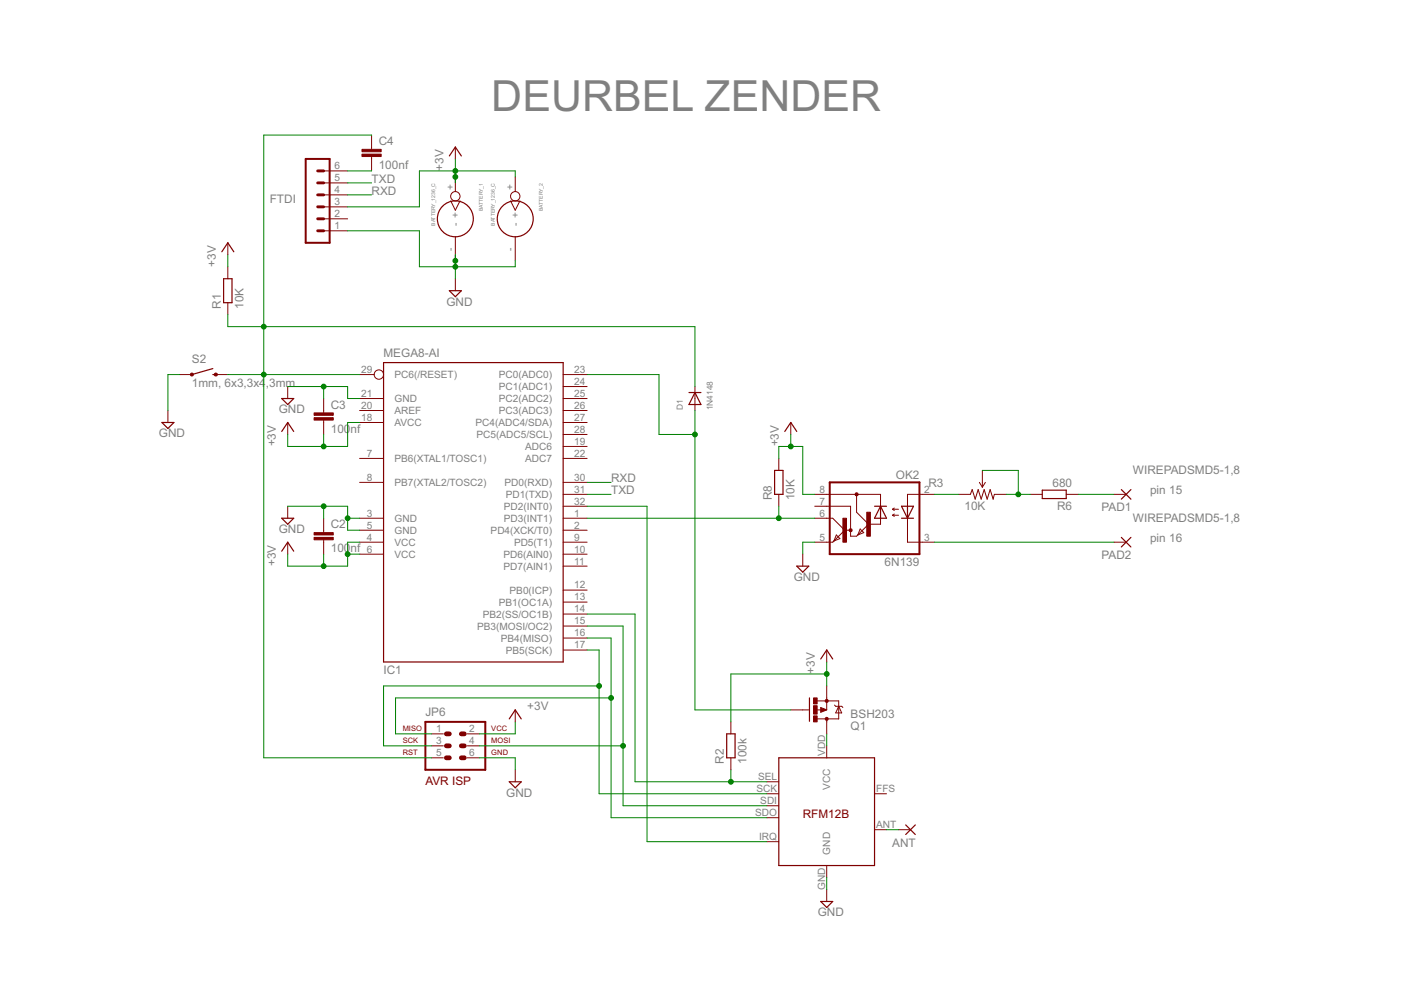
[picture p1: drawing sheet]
<svg xmlns="http://www.w3.org/2000/svg" width="297mm" height="210mm" viewBox="0 0 297 210" stroke-linecap="round" stroke-linejoin="round" font-family="sans-serif">
<path d="M64.8 33.7h5.1v17.8h-5.1zM175.9 102.3h19v15.2h-19zM90.2 153.1h12.7v10.1h-12.7z" fill="none" stroke="#800000" stroke-width=".42"/>
<path d="M67.4 38.8h1.2M67.4 36.2h1.2M67.4 43.9h1.2M67.4 46.4h1.2M67.4 48.9h1.2M67.4 41.3h1.2" fill="none" stroke="#800000" stroke-width=".61"/>
<g fill="none" stroke="#800000" stroke-width=".21">
<path d="M68.6 38.8h5.1M68.6 36.2h5.1M78.8 28.6v3.1M78.8 33.2v3M96.5 31.2v2.5M96.5 37.5v3.1M109.2 37.5v3.1M48.3 51.5v2.5M48.3 56.6v2.5M68.6 48.9h5.1M68.6 46.4h5.1M68.6 43.9h5.1"/>
<path d="M68.6 41.3h5.1M95.6 42.6l.9 2 1-2M96.5 50.2v5.1M96.5 59.1v2.5M108.2 42.6l1 2 1-2M109.2 50.2v5.1M38.1 79.4h2.6M45.8 79.4h2.5M48.3 64.2v2.5M76.2 79.4h3.1M119.4 79.4h5.1M35.6 87v2.6"/>
<path d="M61 82v2.5M61 89.6v2.5M68.6 84.5v3M68.6 89.1v3M76.2 97.2h5.1M76.2 84.5h5.1M76.2 87h5.1M76.2 89.6h5.1M119.4 97.2h5.1M119.4 84.5h5.1M119.4 87h5.1M119.4 89.6h5.1"/>
<path d="M119.4 94.7h5.1M119.4 92.1h5.1M119.4 82h5.1M147.3 82v5M165.1 97.2v2.5M167.7 89.6v2.5M208.3 99.7v3.6M61 107.3v2.6M61 115v2.5M68.6 109.9v3M68.6 114.4v3.1M76.2 102.3h5.1"/>
<path d="M76.2 109.9h5.1M76.2 112.4h5.1M76.2 115h5.1M76.2 117.5h5.1M119.4 102.3h5.1M119.4 109.9h5.1M119.4 112.4h5.1M119.4 115h5.1M119.4 117.5h5.1M119.4 107.3h5.1M119.4 104.8h5.1M165.1 104.8v2.5"/>
<path d="M170.2 117.5v2.5M172.7 109.9h3.9l2.5 2.5M172.7 107.3h7.6v6.4h1.3l2.5-2.6M172.7 104.8h14v2.5M177.3 113.4l.8 .8-1.3 .5zM179.1 112.4h1.2M179.1 112.4l-2.5 2.6h-3.9M181.6 104.8v3.8l2.5 2.5M182.4 112.2l.7 .7-1.2 .5zM186.7 109.9v1.2h-2.6M189.2 108h1.3M189.2 108l.4 .2"/>
<path d="M189.2 109.2h1.3M189.2 109.2l.4 .3M189.6 107.7l-.4 .3M189.6 109l-.4 .2M192.4 109.9v5.1h5.7M198.1 104.8h-5.7v2.5M203.2 104.8h2.5l.4-1 .7 2 .6-2 .6 2 .7-2 .6 2 .6-2 .7 2 .2-1h2.6M207.6 102.3l.7 1M208.9 102.3l-.6 1M218.4 104.8h2.6M226.1 104.8h2.5M236.2 115h2.6"/>
<path d="M236.2 104.8h2.6M119.4 137.8h5.1M119.4 135.3h5.1M119.4 132.7h5.1M119.4 130.2h5.1M119.4 127.7h5.1M119.4 125.1h5.1M119.4 120h5.1M175.3 137.8v2.6M91.5 158.1h2.5M91.5 155.6h2.5M99.1 158.1h2.5"/>
<path d="M99.1 155.6h2.5M109.2 150.5v2.6M155 153.1v2.5M167.7 150.5h3.8M173.2 148.6h4.6v3.8h-4.5M173.2 150.5h.9M174 150l1.3 .5-1.3 .5zM175.3 145.4v5.1M175.3 152.4v3.2M175.3 158.1v2.6M176.9 149.5l.3 .3h1.3l.2 .2M177.8 149.8l.7 1.4h-1.3z"/>
<path d="M91.5 160.7h2.5M99.1 160.7h2.5M109.2 163.2v2.6M155 160.7v2.5M162.6 165.8h2.5M162.6 168.3h2.5M162.6 170.8h2.5M162.6 173.4h2.5M162.6 178.5h2.5M185.4 175.9h2.6M185.4 168.3h2.6M190.5 175.9h2.5"/>
<path d="M175.3 183.5v2.6M175.3 188.6v2.5"/>
<circle cx="96.5" cy="41.6" r=".99"/>
<circle cx="109.2" cy="41.6" r=".99"/>
<circle cx="80.3" cy="79.4" r=".99"/>
</g>
<g fill="none" stroke="#800000" stroke-width=".25">
<path d="M95.3 33.1l1.2-1.9 1.3 1.9M47 53.4l1.3-1.9 1.3 1.9M47.4 59.1h1.8v5.1h-1.8zM45.1 79.4h.7M45.1 78.1l-4.4 1.3M81.3 76.9h38.1v63.5h-38.1zM95.3 61.6h2.5l-1.3 1.3zM34.3 89.6h2.6l-1.3 1.2zM59.7 84.5h2.6l-1.3 1.3zM59.7 91.5l1.3-1.9 1.3 1.9M146.1 83.2h2.5M147.3 83.2l1.3 2.6h-2.5z"/>
<path d="M164.2 99.7h1.8v5.1h-1.8zM166.4 91.5l1.3-1.9 1.2 1.9M59.7 109.9h2.6l-1.3 1.2zM59.7 116.9l1.3-1.9 1.3 1.9M185.4 107.3h2.6M186.7 107.3l1.3 2.6h-2.6zM186.7 107.3v2.6M191.1 107.3h2.6l-1.3 2.6zM191.1 109.9h2.6M192.4 107.3v2.6M221 103.9h5.1v1.8h-5.1zM237.7 103.8l2.1 2"/>
<path d="M237.7 113.9l2.1 2.1M239.8 103.8l-2.1 2M239.8 113.9l-2.1 2.1M168.9 120h2.6l-1.3 1.3zM174 139.7l1.3-1.9 1.3 1.9M108 152.4l1.2-1.9 1.3 1.9M154.1 155.6h1.8v5.1h-1.8zM171.6 148v4.9M108 165.8h2.5l-1.3 1.2zM165.1 160.7h20.3v22.8h-20.3zM192 174.9l2.1 2M194.1 174.9l-2.1 2"/>
<path d="M174 191.1h2.6l-1.3 1.3z"/>
<circle cx="96.5" cy="46.4" r="3.8"/>
<circle cx="109.2" cy="46.4" r="3.8"/>
</g>
<path d="M94.6 155.6h.7M94.6 158.1h.7M97.8 155.6h.6M97.8 158.1h.6M94.6 160.7h.7M97.8 160.7h.6" fill="none" stroke="#800000" stroke-width="1"/>
<g fill="#800000" stroke="#800000" stroke-width=".21">
<path d="M180.1 112.2h.5v.4h-.5z" fill-rule="evenodd"/>
<circle cx="181.6" cy="104.8" r=".33"/>
<circle cx="175.3" cy="148.6" r=".33"/>
<circle cx="175.3" cy="152.4" r=".33"/>
<circle cx="40.7" cy="79.4" r=".33"/>
<circle cx="45.8" cy="79.4" r=".33"/>
</g>
<g fill="#800000" stroke="#800000" stroke-width=".21">
<path d="M183.8 108.6h.7v5.1h-.7z"/>
<path d="M178.7 109.9h.8v5.1h-.8z"/>
<path d="M66.6 88.6h4.1v.5h-4.1z"/>
<path d="M66.6 87.5h4.1v.6h-4.1z"/>
<path d="M172.5 148h.7v1.2h-.7z"/>
<path d="M172.5 151.8h.7v1.3h-.7z"/>
<path d="M172.5 149.6h.7v1.8h-.7z"/>
<path d="M66.6 113.9h4.1v.5h-4.1z"/>
<path d="M66.6 112.9h4.1v.5h-4.1z"/>
<path d="M76.8 32.7h4v.5h-4z"/>
<path d="M76.8 31.7h4v.5h-4z"/>
</g>
<path d="M174.1 150.3l.9 .2-.9 .3v-.3h.3" fill="none" stroke="#800000" stroke-width=".32"/>
<g fill="none" stroke="#008000" stroke-width=".21">
<path d="M73.7 38.8h5.1M73.7 36.2h5.1M78.8 28.6h-22.9v132.1h35.6M96.5 33.7v5.1M109.2 37.5v-1.3h-20.3v7.7h-15.2M48.3 54v2.6M73.7 48.9h15.2v7.7h20.3v-1.3M73.7 41.3h5.1M96.5 54v5.1M38.1 79.4h-2.5v7.6M48.3 79.4h27.9M48.3 66.7v2.6h99v12.7"/>
<path d="M124.5 79.4h15.2v12.7h7.6M61 82h12.7v2.5h2.5M68.6 82v2.5M68.6 92.1v2.6M76.2 89.6h-2.5v5.1h-12.7v-2.6M147.3 87v63.5h20.4M165.1 97.2v-2.5h5.1v10.1h2.5M167.7 92.1v2.6M208.3 99.7h7.6v5.1M61 107.3h12.7v5.1h2.5M68.6 107.3v2.6M68.6 117.5v2.5"/>
<path d="M73.7 109.9h2.5M73.7 117.5h2.5M76.2 115h-2.5v5h-12.7v-2.5M124.5 109.9h48.2M124.5 107.3h12.7v71.2h25.4M124.5 102.3h5.1M124.5 104.8h5.1M165.1 107.3v2.6M172.7 115h-2.5v2.5M198.1 115h38.1M198.1 104.8h5.1M213.4 104.8h5"/>
<path d="M228.6 104.8h7.6M124.5 130.2h10.1v35.6h28M124.5 132.7h7.6v38.1h30.5M124.5 135.3h5.1v38.1h33M124.5 137.8h2.5v30.5h35.6M101.6 158.1h30.5M109.2 153.1v2.5h-7.6M127 145.4h-45.7v12.7h10.2M129.6 148h-45.7v7.6h7.6M175.3 140.4v5M175.3 155.6v2.5M175.3 142.9h-20.3v10.2"/>
<path d="M101.6 160.7h7.6v2.5M155 163.2v2.6M188 175.9h2.5M175.3 186.1v2.5"/>
</g>
<g fill="#008000" stroke="#008000" stroke-width=".21">
<circle cx="96.5" cy="56.6" r=".51"/>
<circle cx="96.5" cy="55.3" r=".51"/>
<circle cx="68.6" cy="82" r=".51"/>
<circle cx="73.7" cy="109.9" r=".51"/>
<circle cx="68.6" cy="107.3" r=".51"/>
<circle cx="155" cy="165.8" r=".51"/>
<circle cx="55.9" cy="79.4" r=".51"/>
<circle cx="55.9" cy="69.3" r=".51"/>
<circle cx="167.7" cy="94.7" r=".51"/>
<circle cx="175.3" cy="142.9" r=".51"/>
<circle cx="96.5" cy="36.2" r=".51"/>
<circle cx="96.5" cy="37.5" r=".51"/>
<circle cx="68.6" cy="94.7" r=".51"/>
<circle cx="73.7" cy="117.5" r=".51"/>
<circle cx="68.6" cy="120" r=".51"/>
<circle cx="132.1" cy="158.1" r=".51"/>
<circle cx="129.6" cy="148" r=".51"/>
<circle cx="127" cy="145.4" r=".51"/>
<circle cx="165.1" cy="109.9" r=".51"/>
<circle cx="215.9" cy="104.8" r=".51"/>
<circle cx="147.3" cy="92.1" r=".51"/>
</g>
<text font-size="10.2" fill="#808080" x="104.2" y="23.6">DEURBEL ZENDER</text>
<g font-size="2.8" fill="#808080">
<text x="80.3" y="35.9">100nf</text>
<text x="80.3" y="30.8">C4</text>
<text x="78.8" y="41.3">RXD</text>
<text x="78.8" y="38.8">TXD</text>
<text x="94" y="36.2" transform="rotate(-90 94 36.2)">+3V</text>
<text x="57.2" y="43.1">FTDI</text>
<text x="45.8" y="56.6" transform="rotate(-90 45.8 56.6)">+3V</text>
<text x="46.8" y="65.4" transform="rotate(-90 46.8 65.4)">R1</text>
<text x="51.6" y="65.4" transform="rotate(-90 51.6 65.4)">10K</text>
<text x="94.6" y="64.8">GND</text>
<text x="40.7" y="76.9">S2</text>
<text x="81.3" y="75.6">MEGA8-AI</text>
<text x="40.7" y="82">1mm, 6x3,3x4</text>
<text x="56.4" y="82">,3mm</text>
<text x="59.1" y="87.7">GND</text>
<text x="70.1" y="86.7">C3</text>
<text x="33.7" y="92.7">GND</text>
<text x="58.5" y="94.7" transform="rotate(-90 58.5 94.7)">+3V</text>
<text x="70.1" y="91.7">100</text>
<text x="74.3" y="91.7">nf</text>
<text x="165.1" y="94.7" transform="rotate(-90 165.1 94.7)">+3V</text>
<text x="189.9" y="101.6">OK2</text>
<text x="240.2" y="100.5">WIREPADSMD5-1,8</text>
<text x="129.6" y="102.3">RXD</text>
<text x="129.6" y="104.8">TXD</text>
<text x="163.6" y="106.1" transform="rotate(-90 163.6 106.1)">R8</text>
<text x="168.4" y="106.1" transform="rotate(-90 168.4 106.1)">10K</text>
<text x="196.9" y="103.3">R3</text>
<text x="223.1" y="103.3">680</text>
<text x="243.8" y="104.8">pin 15</text>
<text x="59.1" y="113.1">GND</text>
<text x="70.1" y="112">C2</text>
<text x="204.5" y="108.1">10K</text>
<text x="224.1" y="108.1">R6</text>
<text x="233.5" y="108.4">PAD1</text>
<text x="240.2" y="110.6">WIREPADSMD5-1,8</text>
<text x="70.1" y="117.1">100</text>
<text x="74.3" y="117.1">nf</text>
<text x="233.5" y="118.6">PAD2</text>
<text x="243.8" y="115">pin 16</text>
<text x="58.5" y="120" transform="rotate(-90 58.5 120)">+3V</text>
<text x="168.3" y="123.2">GND</text>
<text x="187.6" y="120">6N139</text>
<text x="81.3" y="142.9">IC1</text>
<text x="172.7" y="142.9" transform="rotate(-90 172.7 142.9)">+3V</text>
<text x="90.2" y="151.8">JP6</text>
<text x="111.8" y="150.5">+3V</text>
<text x="180.4" y="152.3">BSH203</text>
<text x="180.4" y="154.8">Q1</text>
<text x="153.5" y="161.9" transform="rotate(-90 153.5 161.9)">R2</text>
<text x="158.3" y="161.9" transform="rotate(-90 158.3 161.9)">100k</text>
<text x="107.3" y="168.9">GND</text>
<text x="189.2" y="179.5">ANT</text>
<text x="173.4" y="194.3">GND</text>
</g>
<g font-size="2.8" fill="#800000">
<text x="90.2" y="166.4">AVR ISP</text>
<text x="170.2" y="173.4">RFM12B</text>
</g>
<g font-size="2.4" fill="#808080">
<text x="71" y="35.9">6</text>
<text x="71" y="41">4</text>
<text x="71" y="38.4">5</text>
<text x="96.2" y="40.3" transform="rotate(-90 96.2 40.3)">+</text>
<text x="108.9" y="40.3" transform="rotate(-90 108.9 40.3)">+</text>
<text x="71" y="46">2</text>
<text x="71" y="43.5">3</text>
<text x="97.3" y="47.9" transform="rotate(-90 97.3 47.9)">- +</text>
<text x="110" y="47.9" transform="rotate(-90 110 47.9)">- +</text>
<text x="71" y="48.6">1</text>
<text x="96.2" y="53.3" transform="rotate(-90 96.2 53.3)">-</text>
<text x="108.9" y="53.3" transform="rotate(-90 108.9 53.3)">-</text>
<text x="76.6" y="79.1">29</text>
<text x="83.6" y="80.2">PC6(/RESET)</text>
<text x="105.8" y="82.7">PC1(ADC1)</text>
<text x="105.8" y="80.2">PC0(ADC0)</text>
<text x="121.7" y="81.6">24</text>
<text x="121.7" y="79.1">23</text>
<text x="76.6" y="84.1">21</text>
<text x="76.6" y="86.7">20</text>
<text x="76.6" y="89.2">18</text>
<text x="83.6" y="85.3">GND</text>
<text x="83.6" y="87.8">AREF</text>
<text x="105.8" y="87.8">PC3(ADC3)</text>
<text x="105.8" y="85.3">PC2(ADC2)</text>
<text x="121.7" y="89.2">27</text>
<text x="121.7" y="86.7">26</text>
<text x="121.7" y="84.1">25</text>
<text x="83.6" y="90.3">AVCC</text>
<text x="100.8" y="90.3">PC4(ADC4/SDA)</text>
<text x="101" y="92.9">PC5(ADC5/SCL)</text>
<text x="111.4" y="95.4">ADC6</text>
<text x="121.7" y="94.3">19</text>
<text x="121.7" y="91.8">28</text>
<text x="77.8" y="101.9">8</text>
<text x="77.8" y="96.8">7</text>
<text x="83.6" y="98">PB6(XTAL1/TOSC1)</text>
<text x="111.4" y="98">ADC7</text>
<text x="121.7" y="101.9">30</text>
<text x="121.7" y="96.8">22</text>
<text x="83.6" y="103">PB7(XTAL2/TOSC2)</text>
<text x="107" y="103">PD0(RXD)</text>
<text x="107.2" y="105.6">PD1(TXD)</text>
<text x="121.7" y="107">32</text>
<text x="121.7" y="104.5">31</text>
<text x="173.7" y="107">7</text>
<text x="173.7" y="104.5">8</text>
<text x="195.9" y="104.5">2</text>
<text x="77.8" y="109.5">3</text>
<text x="77.8" y="112.1">5</text>
<text x="83.6" y="110.6">GND</text>
<text x="83.6" y="113.2">GND</text>
<text x="104" y="113.2">PD4(XCK/T0)</text>
<text x="106.8" y="110.6">PD3(INT1)</text>
<text x="106.8" y="108.1">PD2(INT0)</text>
<text x="121.7" y="112.1">2</text>
<text x="121.7" y="109.5">1</text>
<text x="173.7" y="109.5">6</text>
<text x="77.8" y="114.6">4</text>
<text x="77.8" y="117.1">6</text>
<text x="83.6" y="115.7">VCC</text>
<text x="83.6" y="118.3">VCC</text>
<text x="106.7" y="118.3">PD6(AIN0)</text>
<text x="109" y="115.7">PD5(T1)</text>
<text x="121.7" y="119.7">11</text>
<text x="121.7" y="117.1">10</text>
<text x="121.7" y="114.6">9</text>
<text x="173.7" y="114.6">5</text>
<text x="195.9" y="114.6">3</text>
<text x="106.7" y="120.8">PD7(AIN1)</text>
<text x="108.1" y="125.9">PB0(ICP)</text>
<text x="121.7" y="124.8">12</text>
<text x="102.4" y="131">PB2(SS/OC1B)</text>
<text x="105.8" y="128.4">PB1(OC1A)</text>
<text x="121.7" y="129.8">14</text>
<text x="121.7" y="127.3">13</text>
<text x="101.2" y="133.5">PB3(MOSI/OC2)</text>
<text x="106.2" y="136">PB4(MISO)</text>
<text x="121.7" y="137.5">17</text>
<text x="121.7" y="134.9">16</text>
<text x="121.7" y="132.4">15</text>
<text x="107.2" y="138.6">PB5(SCK)</text>
<text x="92.5" y="155.2">1</text>
<text x="99.4" y="155.2">2</text>
<text x="92.5" y="157.8">3</text>
<text x="92.5" y="160.3">5</text>
<text x="99.4" y="160.3">6</text>
<text x="99.4" y="157.8">4</text>
<text x="174.9" y="160.3" transform="rotate(-90 174.9 160.3)">VDD</text>
<text x="160.4" y="167.9">SCK</text>
<text x="160.7" y="165.4">SEL</text>
<text x="176" y="167.5" transform="rotate(-90 176 167.5)">VCC</text>
<text x="185.8" y="167.9">FFS</text>
<text x="160.1" y="173">SDO</text>
<text x="161.2" y="170.5">SDI</text>
<text x="160.9" y="178.1">IRQ</text>
<text x="185.8" y="175.6">ANT</text>
<text x="176" y="181.2" transform="rotate(-90 176 181.2)">GND</text>
<text x="174.9" y="188.6" transform="rotate(-90 174.9 188.6)">GND</text>
</g>
<g font-size="2" fill="#808080">
<text x="144.8" y="87" transform="rotate(-90 144.8 87)">D1</text>
<text x="151.1" y="87" transform="rotate(-90 151.1 87)">1N4148</text>
</g>
<g font-size="1.8" fill="#800000">
<text x="85.4" y="155">MISO</text>
<text x="104.2" y="155">VCC</text>
<text x="85.4" y="157.5">SCK</text>
<text x="85.4" y="160">RST</text>
<text x="104.2" y="157.5">MOSI</text>
<text x="104.2" y="160">GND</text>
</g>
<g font-size="1.2" fill="#808080">
<text x="92.2" y="47.9" transform="rotate(-90 92.2 47.9)">BATTERY_1236_C</text>
<text x="102.4" y="44.7" transform="rotate(-90 102.4 44.7)">BATTERY_1</text>
<text x="104.9" y="47.9" transform="rotate(-90 104.9 47.9)">BATTERY_1236_C</text>
<text x="115.1" y="44.7" transform="rotate(-90 115.1 44.7)">BATTERY_2</text>
</g>
</svg>
